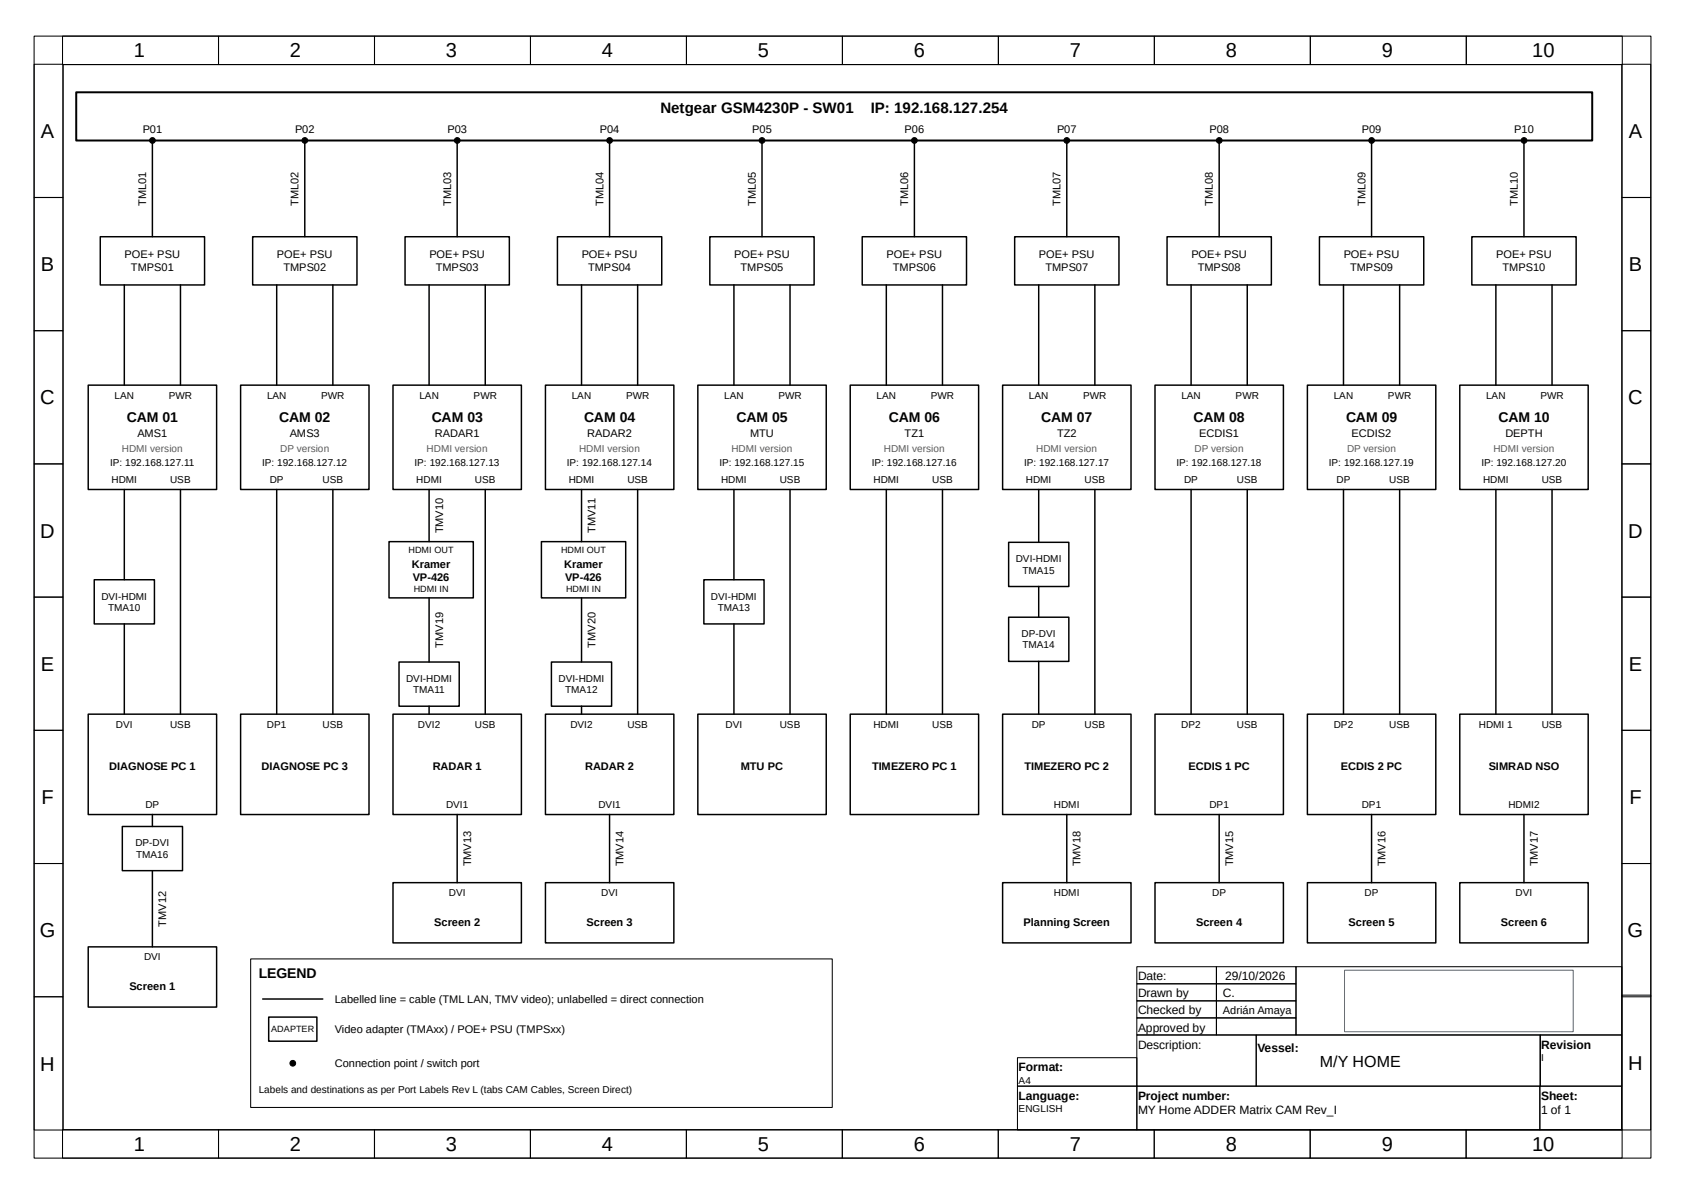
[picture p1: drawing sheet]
<svg xmlns="http://www.w3.org/2000/svg" width="297mm" height="210mm" viewBox="0 0 297 210" stroke-linecap="round" stroke-linejoin="round" font-family="sans-serif">
<g fill="none" stroke="#000" stroke-width=".18">
<path d="M6 6.4h284.5v197.3h-284.5zM6 11.3h5.1v23.4h-5.1zM11 6.4h27.4v5h-27.4zM11.1 11.4h274.3v187.3h-274.3zM38.4 6.4h27.5v5h-27.5zM65.9 6.4h27.4v5h-27.4zM93.3 6.4h27.5v5h-27.5zM120.8 6.4h27.4v5h-27.4zM148.2 6.4h27.5v5h-27.5zM175.6 6.4h27.5v5h-27.5zM203.1 6.4h27.4v5h-27.4zM230.5 6.4h27.5v5h-27.5z"/>
<path d="M258 6.4h27.4v5h-27.4zM285.3 11.3h5.1v23.4h-5.1zM6 34.7h5.1v23.5h-5.1zM285.3 34.7h5.1v23.5h-5.1zM6 58.2h5.1v23.4h-5.1zM285.3 58.2h5.1v23.4h-5.1zM6 81.6h5.1v23.4h-5.1zM285.3 81.6h5.1v23.4h-5.1zM6 105h5.1v23.4h-5.1zM285.3 105h5.1v23.4h-5.1zM6 128.4h5.1v23.5h-5.1zM285.3 128.4h5.1v23.5h-5.1z"/>
<path d="M6 151.9h5.1v23.4h-5.1zM285.3 151.9h5.1v23.4h-5.1zM6 175.3h5.1v23.4h-5.1zM44.1 168.6h102.3v26.2h-102.3zM200 176h14v3h-14zM200 173h14v3h-14zM200 170h14v3h-14zM200 179h14v3h-14zM214 176h14v3h-14zM214 173h14v3h-14zM214 170h14v3h-14zM214 179h14v3h-14z"/>
<path d="M228 170h57.3v12h-57.3zM285.3 175h5.1v23.7h-5.1zM11 198.7h27.4v5h-27.4zM38.4 198.7h27.5v5h-27.5zM65.9 198.7h27.4v5h-27.4zM93.3 198.7h27.5v5h-27.5zM120.7 198.7h27.5v5h-27.5zM148.2 198.7h27.4v5h-27.4zM175.6 198.7h27.5v5h-27.5zM179 191h21v7.7h-21zM179 186h21v5h-21zM200 191h70.9v7.7h-70.9z"/>
<path d="M200 182h21v9h-21zM203.1 198.7h27.4v5h-27.4zM221 182h50v9h-50zM230.5 198.7h27.4v5h-27.4zM257.9 198.7h27.5v5h-27.5zM270.9 191h14.4v7.7h-14.4zM270.9 182h14.4v9h-14.4z"/>
<circle cx="26.8" cy="24.7" r=".5"/>
<circle cx="53.6" cy="24.7" r=".5"/>
<circle cx="80.4" cy="24.7" r=".5"/>
<circle cx="107.3" cy="24.7" r=".5"/>
<circle cx="134.1" cy="24.7" r=".5"/>
<circle cx="160.9" cy="24.7" r=".5"/>
<circle cx="187.7" cy="24.7" r=".5"/>
<circle cx="214.5" cy="24.7" r=".5"/>
<circle cx="241.3" cy="24.7" r=".5"/>
<circle cx="268.1" cy="24.7" r=".5"/>
<circle cx="51.5" cy="187" r=".5"/>
</g>
<path d="M236.5 170.6h40.3v10.8h-40.3z" fill="none" stroke="#3465a4" stroke-width=".18"/>
<path d="M13.4 16.2h266.7v8.5h-266.7z" fill="none" stroke="#000" stroke-width=".35"/>
<g fill="#000">
<circle cx="26.8" cy="24.7" r=".5"/>
<circle cx="53.6" cy="24.7" r=".5"/>
<circle cx="80.4" cy="24.7" r=".5"/>
<circle cx="107.3" cy="24.7" r=".5"/>
<circle cx="134.1" cy="24.7" r=".5"/>
<circle cx="160.9" cy="24.7" r=".5"/>
<circle cx="187.7" cy="24.7" r=".5"/>
<circle cx="214.5" cy="24.7" r=".5"/>
<circle cx="241.3" cy="24.7" r=".5"/>
<circle cx="268.1" cy="24.7" r=".5"/>
<circle cx="51.5" cy="187" r=".5"/>
</g>
<g fill="none" stroke="#000" stroke-width=".26">
<path d="M26.8 24.7v16.9M53.6 24.7v16.9M80.4 24.7v16.9M107.2 24.7v16.9M134.1 24.7v16.9M160.9 24.7v16.9M187.7 24.7v16.9M214.5 24.7v16.9M241.3 24.7v16.9M268.1 24.7v16.9M17.6 41.6h18.4v8.5h-18.4zM21.9 50.1v17.6"/>
<path d="M31.7 50.1v17.6M44.4 41.6h18.4v8.5h-18.4zM48.7 50.1v17.6M58.6 50.1v17.6M71.3 41.6h18.3v8.5h-18.3zM75.5 50.1v17.6M85.4 50.1v17.6M98.1 41.6h18.3v8.5h-18.3zM102.3 50.1v17.6M112.2 50.1v17.6M124.9 41.6h18.3v8.5h-18.3zM129.1 50.1v17.6"/>
<path d="M139 50.1v17.6M151.7 41.6h18.3v8.5h-18.3zM155.9 50.1v17.6M165.8 50.1v17.6M178.5 41.6h18.4v8.5h-18.4zM182.7 50.1v17.6M192.6 50.1v17.6M205.3 41.6h18.4v8.5h-18.4zM209.5 50.1v17.6M219.4 50.1v17.6M232.1 41.6h18.4v8.5h-18.4zM236.4 50.1v17.6"/>
<path d="M246.2 50.1v17.6M258.9 41.6h18.4v8.5h-18.4zM263.2 50.1v17.6M273 50.1v17.6M15.5 67.7h22.6v18.4h-22.6zM42.3 67.7h22.6v18.4h-22.6zM69.1 67.7h22.6v18.4h-22.6zM96 67.7h22.5v18.4h-22.5zM122.8 67.7h22.6v18.4h-22.6zM149.6 67.7h22.6v18.4h-22.6zM176.4 67.7h22.6v18.4h-22.6zM203.2 67.7h22.6v18.4h-22.6z"/>
<path d="M230 67.7h22.6v18.4h-22.6zM256.8 67.7h22.6v18.4h-22.6zM21.9 86.1v15.9M31.7 86.1v39.5M48.7 86.1v39.5M58.6 86.1v39.5M68.4 95.3h14.9v9.8h-14.9zM75.5 86.1v9.2M85.4 86.1v39.5M95.2 95.3h14.9v9.8h-14.9zM102.3 86.1v9.2M112.2 86.1v39.5"/>
<path d="M129.1 86.1v15.9M139 86.1v39.5M155.9 86.1v39.5M165.8 86.1v39.5M177.5 95.4h10.5v7.7h-10.5zM182.7 86.1v9.3M192.6 86.1v39.5M209.5 86.1v39.5M219.4 86.1v39.5M236.4 86.1v39.5M246.2 86.1v39.5M263.2 86.1v39.5"/>
<path d="M273 86.1v39.5M16.6 102h10.6v7.7h-10.6zM21.9 109.7v15.9M70.2 116.4h10.6v7.8h-10.6zM75.5 105.1v11.3M97 116.4h10.6v7.8h-10.6zM102.3 105.1v11.3M123.8 102h10.6v7.7h-10.6zM129.1 109.7v15.9M177.5 108.5h10.5v7.8h-10.5zM182.7 103.1v5.4M182.7 116.3v9.3"/>
<path d="M15.5 125.6h22.6v17.6h-22.6zM42.3 125.6h22.6v17.6h-22.6zM69.1 125.6h22.6v17.6h-22.6zM75.5 124.2v1.4M96 125.6h22.5v17.6h-22.5zM102.3 124.2v1.4M122.8 125.6h22.6v17.6h-22.6zM149.6 125.6h22.6v17.6h-22.6zM176.4 125.6h22.6v17.6h-22.6zM203.2 125.6h22.6v17.6h-22.6zM230 125.6h22.6v17.6h-22.6zM256.8 125.6h22.6v17.6h-22.6z"/>
<path d="M21.5 145.3h10.6v7.8h-10.6zM26.8 143.2v2.1M26.8 153.1v13.4M69.1 155.2h22.6v10.6h-22.6zM80.4 143.2v12M96 155.2h22.5v10.6h-22.5zM107.2 143.2v12M176.4 155.2h22.6v10.6h-22.6zM187.7 143.2v12M203.2 155.2h22.6v10.6h-22.6zM214.5 143.2v12M230 155.2h22.6v10.6h-22.6z"/>
<path d="M241.3 143.2v12M256.8 155.2h22.6v10.6h-22.6zM268.1 143.2v12M15.5 166.5h22.6v10.6h-22.6zM46.2 175.7h10.6M47.3 178.9h8.4v4.2h-8.4z"/>
</g>
<g font-size="3.5">
<text x="23.6" y="10.1">1</text>
<text x="51" y="10.1">2</text>
<text x="78.5" y="10.1">3</text>
<text x="105.9" y="10.1">4</text>
<text x="133.3" y="10.1">5</text>
<text x="160.8" y="10.1">6</text>
<text x="188.2" y="10.1">7</text>
<text x="215.7" y="10.1">8</text>
<text x="243.1" y="10.1">9</text>
<text x="269.6" y="10.1">10</text>
<text x="7.2" y="24.3">A</text>
<text x="286.6" y="24.3">A</text>
<text x="7.2" y="47.7">B</text>
<text x="286.6" y="47.7">B</text>
<text x="7.1" y="71.1">C</text>
<text x="286.5" y="71.1">C</text>
<text x="7.1" y="94.6">D</text>
<text x="286.5" y="94.6">D</text>
<text x="7.2" y="118">E</text>
<text x="286.6" y="118">E</text>
<text x="7.3" y="141.4">F</text>
<text x="286.6" y="141.4">F</text>
<text x="7" y="164.8">G</text>
<text x="286.4" y="164.8">G</text>
<text x="7.1" y="188.3">H</text>
<text x="286.5" y="188.1">H</text>
<text x="23.6" y="202.4">1</text>
<text x="51" y="202.4">2</text>
<text x="78.4" y="202.4">3</text>
<text x="105.9" y="202.4">4</text>
<text x="133.3" y="202.4">5</text>
<text x="160.8" y="202.4">6</text>
<text x="188.2" y="202.4">7</text>
<text x="215.7" y="202.4">8</text>
<text x="243.1" y="202.4">9</text>
<text x="269.6" y="202.4">10</text>
</g>
<text font-size="2.8" x="232.2" y="187.6">M/Y HOME</text>
<g font-size="2.7">
<text x="116.2" y="19.8">Netgear GSM4230P - SW01</text>
<text x="153.2" y="19.8">IP: 192.168.127.254</text>
</g>
<g font-size="2.5">
<text x="22.3" y="74.2">CAM 01</text>
<text x="49.1" y="74.2">CAM 02</text>
<text x="75.9" y="74.2">CAM 03</text>
<text x="102.8" y="74.2">CAM 04</text>
<text x="129.6" y="74.2">CAM 05</text>
<text x="156.4" y="74.2">CAM 06</text>
<text x="183.2" y="74.2">CAM 07</text>
<text x="210" y="74.2">CAM 08</text>
<text x="236.8" y="74.2">CAM 09</text>
<text x="263.6" y="74.2">CAM 10</text>
<text x="45.5" y="172">LEGEND</text>
</g>
<g font-size="2.1">
<text x="200.2" y="172.4">Date:</text>
<text x="215.6" y="172.4">29/10/2026</text>
<text x="200.2" y="175.4">Drawn by</text>
<text x="200.2" y="178.4">Checked by</text>
<text x="215.2" y="175.4">C.</text>
<text x="200.2" y="181.4">Approved by</text>
<text x="200.2" y="184.4">Description:</text>
<text x="221.2" y="185">Vessel:</text>
<text x="271.2" y="184.4">Revision</text>
<text x="179.2" y="188.4">Format:</text>
<text x="179.2" y="193.4">Language:</text>
<text x="200.2" y="193.4">Project number:</text>
<text x="200.2" y="195.9">MY Home ADDER Matrix CAM Rev_I</text>
<text x="271.1" y="193.4">Sheet:</text>
<text x="271.1" y="195.9">1 of 1</text>
</g>
<g font-size="1.9">
<text x="25.1" y="23.4">P01</text>
<text x="51.9" y="23.4">P02</text>
<text x="78.7" y="23.4">P03</text>
<text x="105.5" y="23.4">P04</text>
<text x="132.3" y="23.4">P05</text>
<text x="159.2" y="23.4">P06</text>
<text x="186" y="23.4">P07</text>
<text x="212.8" y="23.4">P08</text>
<text x="239.6" y="23.4">P09</text>
<text x="266.4" y="23.4">P10</text>
<text x="25.7" y="36.2" transform="rotate(-90 25.7 36.2)">TML01</text>
<text x="52.5" y="36.2" transform="rotate(-90 52.5 36.2)">TML02</text>
<text x="79.3" y="36.2" transform="rotate(-90 79.3 36.2)">TML03</text>
<text x="106.2" y="36.2" transform="rotate(-90 106.2 36.2)">TML04</text>
<text x="133" y="36.2" transform="rotate(-90 133 36.2)">TML05</text>
<text x="159.8" y="36.2" transform="rotate(-90 159.8 36.2)">TML06</text>
<text x="186.6" y="36.2" transform="rotate(-90 186.6 36.2)">TML07</text>
<text x="213.4" y="36.2" transform="rotate(-90 213.4 36.2)">TML08</text>
<text x="240.2" y="36.2" transform="rotate(-90 240.2 36.2)">TML09</text>
<text x="267" y="36.2" transform="rotate(-90 267 36.2)">TML10</text>
<text x="21.9" y="45.4">POE+ PSU</text>
<text x="23" y="47.6">TMPS01</text>
<text x="48.7" y="45.4">POE+ PSU</text>
<text x="49.8" y="47.6">TMPS02</text>
<text x="75.5" y="45.4">POE+ PSU</text>
<text x="76.7" y="47.6">TMPS03</text>
<text x="102.4" y="45.4">POE+ PSU</text>
<text x="103.5" y="47.6">TMPS04</text>
<text x="129.2" y="45.4">POE+ PSU</text>
<text x="130.3" y="47.6">TMPS05</text>
<text x="156" y="45.4">POE+ PSU</text>
<text x="157.1" y="47.6">TMPS06</text>
<text x="182.8" y="45.4">POE+ PSU</text>
<text x="183.9" y="47.6">TMPS07</text>
<text x="209.6" y="45.4">POE+ PSU</text>
<text x="210.7" y="47.6">TMPS08</text>
<text x="236.4" y="45.4">POE+ PSU</text>
<text x="237.5" y="47.6">TMPS09</text>
<text x="263.2" y="45.4">POE+ PSU</text>
<text x="264.3" y="47.6">TMPS10</text>
<text x="24.2" y="76.9">AMS1</text>
<text x="51" y="76.9">AMS3</text>
<text x="76.5" y="76.9">RADAR1</text>
<text x="103.3" y="76.9">RADAR2</text>
<text x="132" y="76.9">MTU</text>
<text x="159.2" y="76.9">TZ1</text>
<text x="186" y="76.9">TZ2</text>
<text x="211" y="76.9">ECDIS1</text>
<text x="237.8" y="76.9">ECDIS2</text>
<text x="264.8" y="76.9">DEPTH</text>
<text x="77.9" y="93.8" transform="rotate(-90 77.9 93.8)">TMV10</text>
<text x="104.7" y="93.7" transform="rotate(-90 104.7 93.7)">TMV11</text>
<text x="72.4" y="99.9">Kramer</text>
<text x="99.3" y="99.9">Kramer</text>
<text x="72.6" y="102.1">VP-426</text>
<text x="99.4" y="102.1">VP-426</text>
<text x="77.9" y="113.9" transform="rotate(-90 77.9 113.9)">TMV19</text>
<text x="104.7" y="113.9" transform="rotate(-90 104.7 113.9)">TMV20</text>
<text x="19.2" y="135.4">DIAGNOSE PC 1</text>
<text x="46" y="135.4">DIAGNOSE PC 3</text>
<text x="76.1" y="135.4">RADAR 1</text>
<text x="102.9" y="135.4">RADAR 2</text>
<text x="130.3" y="135.4">MTU PC</text>
<text x="153.4" y="135.4">TIMEZERO PC 1</text>
<text x="180.2" y="135.4">TIMEZERO PC 2</text>
<text x="209.1" y="135.4">ECDIS 1 PC</text>
<text x="235.9" y="135.4">ECDIS 2 PC</text>
<text x="261.9" y="135.4">SIMRAD NSO</text>
<text x="82.9" y="152.4" transform="rotate(-90 82.9 152.4)">TMV13</text>
<text x="109.7" y="152.4" transform="rotate(-90 109.7 152.4)">TMV14</text>
<text x="190.1" y="152.4" transform="rotate(-90 190.1 152.4)">TMV18</text>
<text x="216.9" y="152.4" transform="rotate(-90 216.9 152.4)">TMV15</text>
<text x="243.7" y="152.4" transform="rotate(-90 243.7 152.4)">TMV16</text>
<text x="270.5" y="152.4" transform="rotate(-90 270.5 152.4)">TMV17</text>
<text x="29.2" y="162.9" transform="rotate(-90 29.2 162.9)">TMV12</text>
<text x="76.4" y="162.8">Screen 2</text>
<text x="103.2" y="162.8">Screen 3</text>
<text x="180.1" y="162.8">Planning Screen</text>
<text x="210.4" y="162.8">Screen 4</text>
<text x="237.3" y="162.8">Screen 5</text>
<text x="264.1" y="162.8">Screen 6</text>
<text x="22.8" y="174.1">Screen 1</text>
<text x="58.9" y="176.4">Labelled line = cable (TML LAN, TMV video); unlabelled = direct connection</text>
<text x="215.2" y="178.4">Adrián Amaya</text>
<text x="58.9" y="181.7">Video adapter (TMAxx) / POE+ PSU (TMPSxx)</text>
<text x="58.9" y="187.7">Connection point / switch port</text>
</g>
<g font-size="1.8">
<text x="20.2" y="70.1">LAN</text>
<text x="29.7" y="70.1">PWR</text>
<text x="47" y="70.1">LAN</text>
<text x="56.5" y="70.1">PWR</text>
<text x="73.8" y="70.1">LAN</text>
<text x="83.3" y="70.1">PWR</text>
<text x="100.6" y="70.1">LAN</text>
<text x="110.1" y="70.1">PWR</text>
<text x="127.4" y="70.1">LAN</text>
<text x="137" y="70.1">PWR</text>
<text x="154.2" y="70.1">LAN</text>
<text x="163.8" y="70.1">PWR</text>
<text x="181" y="70.1">LAN</text>
<text x="190.6" y="70.1">PWR</text>
<text x="207.8" y="70.1">LAN</text>
<text x="217.4" y="70.1">PWR</text>
<text x="234.7" y="70.1">LAN</text>
<text x="244.2" y="70.1">PWR</text>
<text x="261.5" y="70.1">LAN</text>
<text x="271" y="70.1">PWR</text>
<text x="19.4" y="81.9">IP: 192.168.127.11</text>
<text x="46.1" y="81.9">IP: 192.168.127.12</text>
<text x="72.9" y="81.9">IP: 192.168.127.13</text>
<text x="99.8" y="81.9">IP: 192.168.127.14</text>
<text x="126.6" y="81.9">IP: 192.168.127.15</text>
<text x="153.4" y="81.9">IP: 192.168.127.16</text>
<text x="180.2" y="81.9">IP: 192.168.127.17</text>
<text x="207" y="81.9">IP: 192.168.127.18</text>
<text x="233.8" y="81.9">IP: 192.168.127.19</text>
<text x="260.6" y="81.9">IP: 192.168.127.20</text>
<text x="19.6" y="84.9">HDMI</text>
<text x="29.9" y="84.9">USB</text>
<text x="47.5" y="84.9">DP</text>
<text x="56.7" y="84.9">USB</text>
<text x="73.2" y="84.9">HDMI</text>
<text x="83.6" y="84.9">USB</text>
<text x="100" y="84.9">HDMI</text>
<text x="110.4" y="84.9">USB</text>
<text x="126.9" y="84.9">HDMI</text>
<text x="137.2" y="84.9">USB</text>
<text x="153.7" y="84.9">HDMI</text>
<text x="164" y="84.9">USB</text>
<text x="180.5" y="84.9">HDMI</text>
<text x="190.8" y="84.9">USB</text>
<text x="208.3" y="84.9">DP</text>
<text x="217.6" y="84.9">USB</text>
<text x="235.1" y="84.9">DP</text>
<text x="244.4" y="84.9">USB</text>
<text x="260.9" y="84.9">HDMI</text>
<text x="271.2" y="84.9">USB</text>
<text x="178.7" y="98.9">DVI-HDMI</text>
<text x="179.9" y="100.9">TMA15</text>
<text x="17.8" y="105.5">DVI-HDMI</text>
<text x="19" y="107.4">TMA10</text>
<text x="125.1" y="105.5">DVI-HDMI</text>
<text x="126.3" y="107.4">TMA13</text>
<text x="179.7" y="112">DP-DVI</text>
<text x="71.4" y="119.9">DVI-HDMI</text>
<text x="98.3" y="119.9">DVI-HDMI</text>
<text x="179.9" y="114">TMA14</text>
<text x="72.7" y="121.9">TMA11</text>
<text x="99.4" y="121.9">TMA12</text>
<text x="20.4" y="128">DVI</text>
<text x="29.9" y="128">USB</text>
<text x="47" y="128">DP1</text>
<text x="56.7" y="128">USB</text>
<text x="73.5" y="128">DVI2</text>
<text x="83.6" y="128">USB</text>
<text x="100.3" y="128">DVI2</text>
<text x="110.4" y="128">USB</text>
<text x="127.6" y="128">DVI</text>
<text x="137.2" y="128">USB</text>
<text x="153.7" y="128">HDMI</text>
<text x="164" y="128">USB</text>
<text x="181.5" y="128">DP</text>
<text x="190.8" y="128">USB</text>
<text x="207.8" y="128">DP2</text>
<text x="217.6" y="128">USB</text>
<text x="234.7" y="128">DP2</text>
<text x="244.4" y="128">USB</text>
<text x="260.2" y="128">HDMI 1</text>
<text x="271.2" y="128">USB</text>
<text x="25.6" y="142.1">DP</text>
<text x="78.5" y="142.1">DVI1</text>
<text x="105.3" y="142.1">DVI1</text>
<text x="185.4" y="142.1">HDMI</text>
<text x="212.8" y="142.1">DP1</text>
<text x="239.6" y="142.1">DP1</text>
<text x="265.4" y="142.1">HDMI2</text>
<text x="23.8" y="148.8">DP-DVI</text>
<text x="24" y="150.8">TMA16</text>
<text x="79" y="157.6">DVI</text>
<text x="105.8" y="157.6">DVI</text>
<text x="185.4" y="157.6">HDMI</text>
<text x="213.3" y="157.6">DP</text>
<text x="240.1" y="157.6">DP</text>
<text x="266.6" y="157.6">DVI</text>
<text x="25.3" y="168.9">DVI</text>
<text x="179.2" y="190.6">A4</text>
<text x="271.2" y="186.6">I</text>
<text x="45.5" y="192.2">Labels and destinations as per Port Labels Rev L (tabs CAM Cables, Screen Direct)</text>
<text x="179.2" y="195.6">ENGLISH</text>
</g>
<g font-size="1.8" fill="#595959">
<text x="21.4" y="79.5">HDMI version</text>
<text x="49.3" y="79.5">DP version</text>
<text x="75.1" y="79.5">HDMI version</text>
<text x="101.9" y="79.5">HDMI version</text>
<text x="128.7" y="79.5">HDMI version</text>
<text x="155.5" y="79.5">HDMI version</text>
<text x="182.3" y="79.5">HDMI version</text>
<text x="210.2" y="79.5">DP version</text>
<text x="237" y="79.5">DP version</text>
<text x="262.7" y="79.5">HDMI version</text>
</g>
<g font-size="1.6">
<text x="71.9" y="97.3">HDMI OUT</text>
<text x="98.7" y="97.3">HDMI OUT</text>
<text x="72.8" y="104.2">HDMI IN</text>
<text x="99.6" y="104.2">HDMI IN</text>
<text x="47.7" y="181.5">ADAPTER</text>
</g>
</svg>
